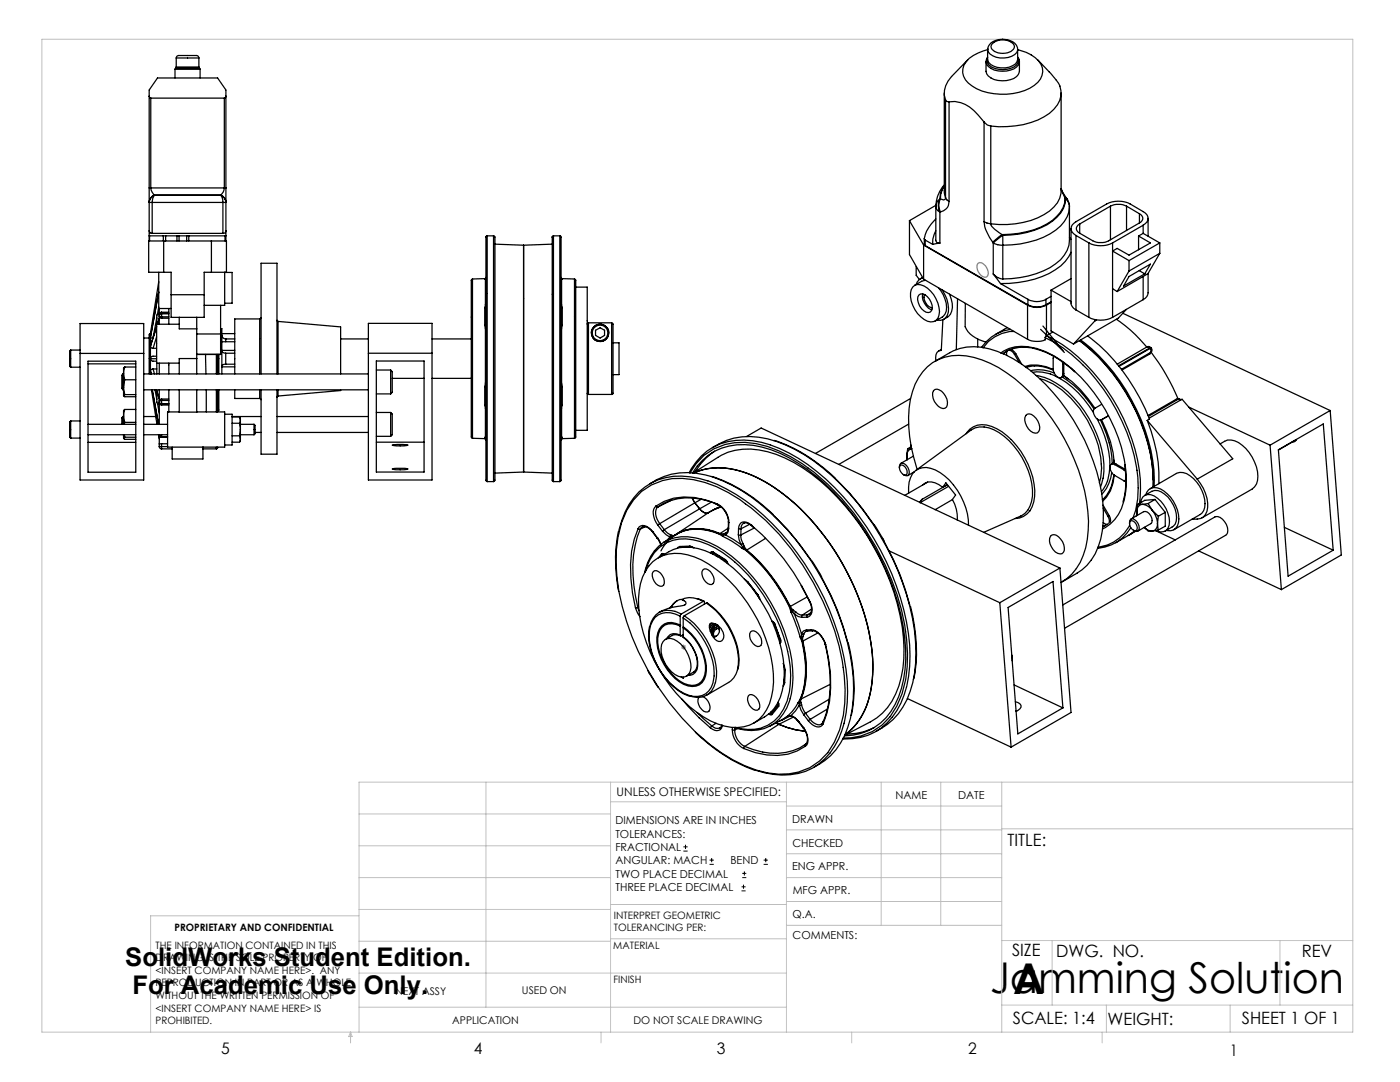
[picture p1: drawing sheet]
<svg xmlns="http://www.w3.org/2000/svg" width="279mm" height="216mm" viewBox="0 0 279 216" stroke-linecap="round" stroke-linejoin="round" font-family="sans-serif">
<g fill="none" stroke="#000" stroke-width=".2">
<path d="M136.4 169.8h.8M136.4 169h.8M136.8 168.6v.8M141.6 172.5h.9M141.6 171.6h.9M142 171.2v.8M148 177.8h.8M148 177h.8M148.1 175.1h.8M148.1 174.3h.8M148.4 176.5v.8M148.6 173.9v.8"/>
<path d="M152.4 172.5h.8M152.4 171.6h.8M152.8 171.2v.8"/>
</g>
<path d="M135.9 129.1h1M136.1 128.8l.7 .7M136.4 128.6v1M136.8 128.8l-.7 .7" fill="none" stroke="#808080" stroke-width=".2"/>
<path d="M195.1 52.6h.1a1.13 1.13 0 0 1 1.6 .6 1.38 1.38 0 0 1-.1 2.1 2.08 2.08 0 0 1-1.6-2.7z" fill="none" stroke="#808080" stroke-width=".25"/>
<g fill="none" stroke="#c0c0c0" stroke-width=".2">
<path d="M8.4 7.8h261.6v198.2h-261.6zM97 156.1v44.9M121.8 156.1v49.9M121.8 160h35.2M157 156.1v49.9M175.9 156.1v28.5M187.7 156.1v28.5M199.9 156.1v49.9M270 156.1h-198.4v49.9M71.6 175.1h50.2M71.6 168.8h50.2M71.6 162.4h50.2"/>
<path d="M157 170.4h42.9M157 165.6h42.9M157 160.8h42.9M157 175.1h42.9M157 179.9h42.9M199.9 165.4h70.1M71.6 194.2h85.4M71.6 187.8h50.2M71.6 181.5h50.2M71.6 182.7h-41.5v23.3M121.8 187.3h35.2M121.8 180.5h35.2"/>
<path d="M157 184.6h42.9M199.9 187.7h70.1M210 187.7v12.9M255.4 187.7v12.9M70 206v2.1M70 206l.3 .8h-.7zM71.6 201h85.4M119.9 206v2.1M170 206v2.1M199.9 200.6h70.1M220 206v2.1M220.8 200.6v5.4"/>
<path d="M245.5 200.6v5.4"/>
</g>
<g fill="none" stroke="#000" stroke-width=".25">
<path d="M29.8 18v1.2M29.8 19.2l.3 .4M29.8 18l1.6-2.4h12l1.7 2.4M29.8 19.2v18.3M30.1 19.6h14.7M30.1 19.6v17.9M34.9 13.8h5M34.9 13.8v1.8M35.1 13.6l-.2 .2M35.1 13.6h4.7M35.2 13.4l-.1 .2M35.2 11.6v-.1a.71 .71 0 0 1 1-.4h2.9a.5 .5 0 0 1 .6 .5"/>
<path d="M35.2 13.4h4.5M35.2 11.6h4.5M35.2 11.6v1.8M39.7 13.4l.1 .2M39.7 11.6v1.8M39.8 13.6l.1 .2M39.9 13.8v1.8M44.8 19.6v17.9M45.1 18v1.2M45.1 19.2l-.1 .3-.2 .1M45.1 19.2v18.3M188.5 18.6v19.9l.2 .9"/>
<path d="M188.7 19.9l.2 .3 .5 .1M188.7 19.9v19.5M193.1 12l-3.2 3.3a4.6 4.6 0 0 0-1.2 4.6M196.8 12.3v1.9a2.36 2.36 0 0 0 2.4 1.9 4.3 4.3 0 0 0 4-1.2l.2-.7v-1.9M197.1 11.4l-.1 .1a1.42 1.42 0 0 0 .8 2.2 5 5 0 0 0 5.1-.3l.5-1v-.4l-.3-.5a1.31 1.31 0 0 1-.7 1.9 4.7 4.7 0 0 1-5-.4 1.25 1.25 0 0 1-.3-1.5M197.1 9.9a7 7 0 0 0-4.7 3.1 3.3 3.3 0 0 0 1.6 4.2 12.1 12.1 0 0 0 12.4-.2 3.2 3.2 0 0 0 .2-5.5 8.5 8.5 0 0 0-3.5-1.6M197.1 9.8a1.47 1.47 0 0 0 1.1 1.3 4.3 4.3 0 0 0 4.7-.6l.2-.7M197.1 9.8v2a2.44 2.44 0 0 0 2.7 1.7 3.4 3.4 0 0 0 3.2-1.2l.1-.4v-2.1M197.1 9.8a2.27 2.27 0 0 1 2.2-1.9 3.3 3.3 0 0 1 3.8 1.6v.3M197.1 9.7v.1M198 8.8a3.1 3.1 0 0 1 4.4 .2l.1 .3a2.1 2.1 0 0 1-2.4 1.4 2.09 2.09 0 0 1-2.3-1.4zM203.1 11.4l.2 .4 .1 .6"/>
<path d="M207.1 12a26.2 26.2 0 0 1 4.4 5.1 4.3 4.3 0 0 1-1.2 4.7 13.4 13.4 0 0 1-9.3 3.5l-3.3-.1M211.8 18.6v19.5a5.6 5.6 0 0 1-3.4 4.7 17.3 17.3 0 0 1-10.7 1.9M29.8 37.5v2.7M29.8 37.5h.3M30.1 37.5l.2 .8 .5 .6M30.1 37.5h14.7M30.8 38.9h13.3M30.8 38.9a1.7 1.7 0 0 0-1 1.4v5.8M30.8 38.9v.1M30.8 39l-.3 .6-.1 .8M30.8 39h13.3M30.8 39a1.65 1.65 0 0 0-1 1.4h.6"/>
<path d="M44.1 39l.2 .4 .2 1M44.1 39a1.7 1.7 0 0 1 1 1.4h-.6M44.1 38.9a1.7 1.7 0 0 1 1 1.4M44.1 38.9v.1M44.8 37.5l-.2 .8-.5 .6M44.8 37.5h.3M45.1 37.5v2.8M187.6 39.7a2.91 2.91 0 0 0 0 2.6M187.6 39.7a1.97 1.97 0 0 0-.8 1.5M187.6 39.7h.1M187.7 39.7a2.84 2.84 0 0 0 0 2.6M188.5 36.9a6.2 6.2 0 0 0-1.7 4.4"/>
<path d="M188.5 37.1l-.8 1.6v1M188.5 37l-.8 1.7-.1 1M188.7 39.4l-.1 .4-.3 .1-.6-.2M188.7 39.4l.2 .5 .5 .3M189.4 20.3a6.3 6.3 0 0 1 5.8 2.6l1.2 1.4M189.4 20.3v19.9M196.4 24.3l.6 .6 .7 .3M196.4 24.3v19.9M197.7 25.2v19.5M211.8 37.6l1 1.9M211.8 37.7l.7 1.8M212.5 39.5a6.2 6.2 0 0 1-3.6 5.2 18.8 18.8 0 0 1-8.9 2.1"/>
<path d="M212.5 39.5h.3M212.5 39.5l.2 .2M212.7 39.7a6.3 6.3 0 0 1-3.7 5.1 18.5 18.5 0 0 1-8.9 2.2M212.7 39.7a1.81 1.81 0 0 1 .7 1.5M212.8 39.5l.1 .2M212.9 39.7l.4 .8 .1 .7M212.9 39.7h-.2M29.7 48.1h15.5v6.2h-4.5v9h-6.6v-9h-4.4zM29.8 47.1h.1M29.8 46.1v1M29.8 46.1l.1 .3M29.8 47.1v1"/>
<path d="M29.8 47.1h2.8M29.9 46.4l.1 .1M30 46.5l.4 .1M30.4 46.6h14.1M30.4 40.4h14.1M30.4 40.4v6.2M31.7 58.3l-1.6 8.9M31.7 54.3v7.3h2.4M31.7 58.2l-1.7 9M31.7 56.2l-1.7 10.4M32.6 47.1h.5M32.6 47.1v1"/>
<path d="M32.7 48.1v6.2M33.1 47.1h2.2M33.1 47.1v1M34.1 58.8h6.6M35.3 47.1h.4M35.3 47.1v1M35.7 47.1h1.6M35.7 47.1v1M37.3 47.1h.4M37.3 47.1v1M37.7 47.1h7.2M37.7 47.1v1"/>
<path d="M42.2 48.1v6.2M44.5 40.4v6.2M44.8 54.3v6.6h-4.1M44.8 54.4h1.5v6.1h-1.5M44.9 47.1h.2M44.9 47.1v1M45.1 46.1l-.2 .4-.4 .1M45.1 46.1v1M45.1 40.3v5.8M45.1 47.1v1M94.3 55.7l-.2 .2v31.3M94.3 55.7v31.8"/>
<path d="M96.7 55.7l.2 .1M96.7 55.6v.1M96.7 55.6l-2.4 .1M96.9 55.8v5M96.9 55.7v5.1M96.9 55.7v.1M96.9 55.6l-.2 .1M96.9 55.6v.1M97 47.3v48.6l.2 .2M97 55.4l-.3 .2M97 55.4l-.1 .2M97.2 47.1l-.2 .2"/>
<path d="M97.2 47.1v49M97.2 47.1h1.3M98.5 47.1l.3 .2v48.5l-.3 .3M98.5 47.1v49M98.8 48.7l5.7 .2M104.5 48.9v45.3zM110.2 47.3v48.6l.3 .2M110.2 48.7l-5.7 .2M110.5 47.1l-.3 .2M110.5 47.1v49M110.5 47.1h1.2M111.7 47.1l.3 .2v48.6l-.3 .2"/>
<path d="M111.7 47.1v49M112 55.4l.2 .2M112 55.4v.2M112 55.6l.1 .2M112 55.6l.2 .1M112.1 55.8v5M112.2 55.7l-.1 .1M112.2 55.6v.1M112.2 55.6l2.5 .1M114.7 55.7l.2 .2v31.3M114.7 55.7v31.8M114.9 57.3h2.3v28.6h-2.3"/>
<path d="M181.5 44l2.8 4.9M181.5 44v6.8l2.8 4.9M182.2 57.3a1.72 1.72 0 0 1 2.2-.2 6.1 6.1 0 0 1 3 5.8 1.73 1.73 0 0 1-3 .8 5.9 5.9 0 0 1-2.5-5.9zM182.8 53.2v1.7l.7 .9M183.4 58.9a1.14 1.14 0 0 1 1.7 .3 2.26 2.26 0 0 1 .6 3.1 2.14 2.14 0 0 1-2.4-1.9l-.1-1.1zM184.1 55.4l-.4 .2M184.1 58.6a2.93 2.93 0 0 0 1.9 3.2M184.2 55.5a1.77 1.77 0 0 0-1.4 1.3M184.3 48.9l20.8 12M184.3 55.7l20.8 12M184.3 48.9v6.8M184.5 47.6v1.2l.1 .2"/>
<path d="M184.5 58.8a2.14 2.14 0 0 0 1.6 2.6M184.6 49l20.5 11.8M184.6 47.9v1.1M184.6 47.9l1.5 .9M184.7 56l-.7 .1-1.5 .8M186.8 41.2a1.45 1.45 0 0 0 .8 1.1M186.8 41.2v6.7l.2 .5 .6 .1M186.8 46l-.6 1.7-.1 1.1M186.8 43.7a6.4 6.4 0 0 0-2.3 4l.1 .2M186.8 41l-5.3 3M187.3 57.4a6 6 0 0 1 1.5 4.7 3.1 3.1 0 0 1-2.1 2M187.6 48.5l-1.5 .3"/>
<path d="M187.6 42.3v6.2M187.7 42.3h-.1M188 57.9l.1 .1a5.8 5.8 0 0 1 1 4.9 1.75 1.75 0 0 1-2.2 1M189.4 40.2a2.03 2.03 0 0 1-1.7 2.1M189.5 58.7a4.6 4.6 0 0 1 .2 4l-.4 .4-1 .6M191.1 59.6l-.2 10.1M196.4 44.2a7.4 7.4 0 0 0 1.7 4.1M196.4 44.2l1.3 .5M197.7 44.7v.1a5.4 5.4 0 0 0 2.3 2M198.1 48.3l.1 .2M198.2 54.7l1.5 1.9M198.2 48.5l1 .4h.9"/>
<path d="M198.2 54.7a2.72 2.72 0 0 0 1.9 1M198.2 48.5v6.2M199.7 56.6l5.4 3.1M200 46.8l-1.9 1.5M200 46.8l.1 .2M200.1 47v1.9M200.1 47l-1.9 1.5M200.1 48.9v6.8M205.1 59.7a3.8 3.8 0 0 0 3.6 0M205.1 59.7v1.1M208.7 59.7v1.1M209.8 57.9v8.1l4.4 2.7"/>
<path d="M209.8 57.9l3.9 2.3M209.8 59.1l-1.1 .6M213.4 41.2a6.7 6.7 0 0 1-3.9 5.5 19.8 19.8 0 0 1-9.4 2.2M213.4 41.2v6.8a6.8 6.8 0 0 1-3.9 5.4 19.8 19.8 0 0 1-9.4 2.3M213.4 47.4l.3 .4M213.7 45.6v15l.4 .7 .6 .5M213.7 50.3a9.5 9.5 0 0 1-5.7 4.9 22.4 22.4 0 0 1-8.3 1.4M213.7 55.6l-3.9 2.3M214.7 47l2.6 1.5M214.7 47v14.8M215.5 44.7a.96 .96 0 0 0-.7 .9 .96 .96 0 0 0 .7 .9M215.5 44.7v1.8"/>
<path d="M217.3 48.5a5.2 5.2 0 0 0 4.7 0M217.3 48.5v14.8M221.6 41.1a3.8 3.8 0 0 1 3.2 0M221.6 41.1l-6.1 3.6M221.6 41.1v6.7M222 48.5v14.8M222 57.6l1 .6M224.8 41.1l2.6 1.6M224.8 41.1v4.9M225.3 52v2.1M225.3 54.1l-2.3 4.1M225.3 55.2l4.3-2.5-1.1 1.9-4.3 2.5z"/>
<path d="M227.2 47.1l2.4 1.4-4.3 2.4-2.3-1.3-1 .5 3.3 1.9M227.2 47.1v2.7M227.4 54l1.1 .6M227.4 44.5l-6.1 3.5a3.7 3.7 0 0 1-3.2 0l-2.6-1.5M227.4 42.7a.96 .96 0 0 1 .7 .9 .96 .96 0 0 1-.7 .9M227.4 42.7v1.8M228.1 44.9a1.43 1.43 0 0 0 1-1.3 1.43 1.43 0 0 0-1-1.4l-2.5-1.5a5.2 5.2 0 0 0-4.8 0l-6.1 3.5a1.45 1.45 0 0 0-1 1.4 1.45 1.45 0 0 0 1 1.4M228.1 44.9l-6.1 3.6M228.1 46.6l-.9 .5M228.1 46.6l3.4 1.9M228.1 44.9v1.7M228.1 55.2v4.6"/>
<path d="M228.1 59.8l-6.1 3.5M229.1 54.6v3.8a1.65 1.65 0 0 1-1 1.4M229.1 43.6v3.5M231.5 48.5l-6.2 3.5M231.5 48.5v2.1M231.5 50.6l-6.2 3.5M231.5 50.6l-2.4 4-6.1 3.6M14.1 69.8v3.5M14.1 69.8l-.2 .3v3l.2 .2M14.1 73.3h1.9M14.1 69.8h1.9M16 70.5h12.7"/>
<path d="M16 64.6h12.7v31.2h-12.7zM17.6 72.6h9.5M17.6 72.1h9.5v22.1h-9.5zM24.6 74.6v3.2M24.6 74.6l-.3 .3v2.6l.3 .3M24.6 74.6h.1M24.6 77.8h.1M24.7 74.5l.2 1.3M24.7 74.5v2.8M24.7 77.3l.2 1.4M24.7 77.3v1.7M24.7 79l.2 .2h2.2"/>
<path d="M24.9 73.2l-.2 1.3M24.9 75.8l-.2 1.5M24.9 78.7l-.2 .3M24.9 73.2l-.2 .2v1.1M24.9 75.8h2.2M24.9 73.2h2.2M24.9 78.7h2.2M28.7 74.6h44.8M28.7 77.8h44.8M28.7 67.5h1.1M30 66.6l-.2 .2v7.8M30 71.6l.4 .4 .9 .1"/>
<path d="M30 69.1l.2 .3 .4 .1M30 74.1l.1 .1M30 67.2l.6 .3M30 66.6v.6M30 67.2v1.9M30 69.1v2.5M30 71.6v2.5M30 66.6h.2M30 74.1v.5M30 74.1l.2 .5M30 71.6h1.3M30.2 77.8l1.1 6.9"/>
<path d="M30.4 77.8l1.2 6.9zM30.6 73.6l-.5 .2-.1 .3M30.6 69.5h.7M30.6 73.6h.7M30.6 73.6l.2 1M30.9 77.8l.4 1.9M31.2 77.8l.6 1.8M31.3 65.1l-1.3 4M31.3 71.1h-.9l-.3 .2-.1 .3M31.3 67.2l-.7 2.3M31.3 65.2l-1.3 3.9M31.3 72.5v2.1"/>
<path d="M31.3 62.9v1.8M31.3 78.1v2.2l.1 .2M31.3 63.4l-.7 3.9M31.4 62.7l-.1 .3M31.7 61.3l-.3 1.4M31.8 61.6v1.2M31.8 63.1v1.6M31.8 72.5v2.1M31.8 77.8v2.2M31.8 63.1l.2 .3 .2 .1M31.8 62.5l-.4 .2M31.8 63.5l-.4 1.2"/>
<path d="M31.8 62.8v.3M31.8 63.6l-.4 1.1M32.2 62.3l-.3 .1-.1 .4M32.2 79.6l-.2 .1-.2 .3M32.2 62.6v.6M32.2 79.9v.6M32.2 62.6a.33 .33 0 0 0-.4 .3 .33 .33 0 0 0 .4 .3M32.2 79.9a.34 .34 0 0 0-.4 .3 .34 .34 0 0 0 .4 .3M32.2 62.5l-.4 .3M32.2 62.3v.2M32.2 62.3h1.5M32.2 63.5h1.5"/>
<path d="M32.2 79.6h1.5M32.2 62.5v.1M32.2 63.2v.3M32.2 79.6v.3M32.2 62.6h1.5M32.2 63.2h1.5M32.2 79.9h1.5M32.2 62.5h1.5M33.7 61.6v3.1M33.7 72.5v2.1M33.7 77.8v4.4M35.8 64.7h-4.5v7.8h4.5"/>
<path d="M35.8 77.8v4.4h3.5v-4.4M35.8 63.3v2.3h3.5M39.3 65.6v5.9M39.3 70.7h4.7M39.3 71.5h-3.5v3.1M39.3 63.3v2.3M39.3 71.5v3.1M39.3 66.6h4.7M41 70.7l.1 3.9M41.2 77.8v4.4M43.2 77.8v4.4M43.2 70.7v3.9"/>
<path d="M43.4 77.8v4.4M43.4 70.7v3.9M43.7 77.8v4.1l-.3 .2M43.7 70.7v3.9M44 66.6v4.1M44 65.6h.3v9M44 60.9v5.7M44 70.7h-4.7M44.3 70.1l.1 .2 .6 .2M44.3 66.9v.2a.74 .74 0 0 0 .7 .5M44.3 73.2h2.5M44.3 68.2h2.5"/>
<path d="M44.3 69.9h2.5M44.3 66.6h2.5M45 72.7l-.6 .1-.1 .3M45 70.5v2.2M45 67.6v.6M45 67.6h1.8M45 70.5h1.8M45 72.7h1.8M46.8 77.8v1.7h5M51.8 79.5l.3 .3M51.8 63.6h-5v11M51.8 63.6v11"/>
<path d="M51.8 77.8v1.7M52.1 63.4l-.3 .2M52.1 74.6v-22.1h3.2v22.1M52.1 77.8v12.8h3.2v-12.8M55.3 63.9l.2 .2M55.5 79l-.2 .3M55.5 64.1l12.5 1.1v9.4M55.5 77.8v1.2M55.5 64.1v10.5M68 77.8v.1l-12.5 1.1M68 67.6h5.5M73.5 64.5h12.7v31.3h-12.7z"/>
<path d="M73.5 70.5h12.7M75.1 73.8h2.9M75.1 78.6h2.9M75.1 72h9.5v22.2h-9.5zM78 73.8l.3 .4v4.1l-.3 .3M78 73.8v4.8M78.3 75.5h6.3M86.2 75.5h7.9M86.2 67.6h7.9M96.7 61.5v3.4M96.7 64.9l.2 .7M96.7 77.2v3.6"/>
<path d="M96.7 77.2l.2 .1M96.7 64.9l.2-.1v.8M96.9 60.8l-.2 .7M96.9 65.6v10.8M96.9 76.4l-.2 .8M96.9 76.4h.1M96.9 65.6h.1M96.9 60.8h.1M96.9 61.4l-.2 .1M96.9 60.8v.6M96.9 76.4v.9M96.9 77.3l.1 .3"/>
<path d="M96.9 61.4l.1 .2M97 61.3l-.1 .1M112 61.3v.1M112 61.4l.2 .1M112 77.3v.3M112.1 76.4l.1 .8M112.1 65.6v10.8M112.1 60.8l.1 .7M112.1 76.4l-.1 .9M112.1 60.8l-.1 .6M112.2 77.2v3.6M112.2 64.9l-.1 .7"/>
<path d="M112.2 61.5v3.4M112.2 64.9l-.2-.1 .1 .8M112.2 77.2l-.2 .1M117.2 78.5l.2 .2M117.4 64.4l-.2 .3M117.4 64.4v14.3M117.4 78.7h4.7M117.4 64.4h4.7M118.9 65.9l.9-.5 .8 .5v1l-.8 .6-.9-.6zM122.1 64.4a.56 .56 0 0 1 .2 .9v13.2l-.2 .2M122.1 64.4v14.3M122.3 68.4h1.2v6.4h-1.2"/>
<path d="M181.7 79.5l-19 11M186.3 78a1.08 1.08 0 0 1 1.6 .1 2.78 2.78 0 0 1 1 3.1 1.08 1.08 0 0 1-1.6-.1 2.78 2.78 0 0 1-1-3.1zM186.6 72.1a13.1 13.1 0 0 1 7.8-2.9 20.5 20.5 0 0 1 12.7 6 41.5 41.5 0 0 1 13 25.1 17.4 17.4 0 0 1-2.3 11.4 13.8 13.8 0 0 1-5.8 4.4M187.9 69.7l-.6 .4M188.2 63.8l-.3 6.1a1.2 1.2 0 0 0-1.2 1.5l.1 .6M192.7 60.5l-.1 4.7a5.9 5.9 0 0 0 4.1 3.1M195.1 67.6v1.6M199.7 70.4a7.8 7.8 0 0 1 7.2-.9 23.9 23.9 0 0 1 11.4 8.8 30.6 30.6 0 0 1 6.5 17.7 12 12 0 0 1-2.3 7.7l-.9 .9-1.6 1M201 70l-.8 .6M201 65.4l-2.4 1.3M201 70l-.1 .9M201.3 69.9a1.26 1.26 0 0 1 1.2 .8"/>
<path d="M201.6 65.7a8.1 8.1 0 0 0-5.7 3.6M201.6 69.7l.4 .1 .7 .8M202.4 66.1a7.4 7.4 0 0 0-6.2 3.3M202.5 70.7l.9 1.6M202.7 70.6l1.2 2.1M202.7 70.6l-.2 .1M204.5 73.1a7.6 7.6 0 0 1 5.7 .6M204.8 73.3a7.1 7.1 0 0 1 5.4 .6M205.1 60.9a4.1 4.1 0 0 0 3.7 0M205.1 60.9v6.8M205.1 60.8a4 4 0 0 0 3.6 0M205.7 74a6.9 6.9 0 0 1 4.7 .4"/>
<path d="M206.1 74.3a9.1 9.1 0 0 1 6.7 2 20.2 20.2 0 0 1 5.4 6M206.2 69.5a17.4 17.4 0 0 1 8.3 4.7M206.3 69.5a7.8 7.8 0 0 0-6.2 1.1M206.8 74.9a12.3 12.3 0 0 1 7.5 4.5 21.7 21.7 0 0 1 6 14.7l-.1 1.3-.6 1.8M207.5 75.6a12.5 12.5 0 0 1 6.2 3.9 21.4 21.4 0 0 1 6.2 13.9l-.2 1.9-.3 1M207.7 65.7l4.4 4.3M208.1 65.1l4.3 5.2M208.6 67.4a32.5 32.5 0 0 1 13 12.3 34.6 34.6 0 0 1 5.6 17.6l-.2 2.3-.3 2.2-.6 1.5M208.6 67.4v.4a4.4 4.4 0 0 1-3.5-.1M208.8 67l-.2 .4M208.8 67a32 32 0 0 1 13.3 12.6 33.6 33.6 0 0 1 5.4 19.7l-.1 1.2M208.8 60.9v6.1"/>
<path d="M209.8 60.3l-1 .6M209.8 60.2l-1.1 .6M210.1 66.3l-1.3 .7M210.3 71.1a5.6 5.6 0 0 0 .2 3.5 1.19 1.19 0 0 0 1.3 .8l.3-.7M212 75.2a20.1 20.1 0 0 1 6.3 6.4M212 72.2l.1 .4M212.1 72.6l.2-.2v2.2M212.1 72.6v2.1M212.3 74.9l.8 .7M212.3 74.9a21.2 21.2 0 0 1 6.2 6.6M212.3 74.6v.3M212.3 74.6l-.2 .1"/>
<path d="M212.3 75l-.5 .4M214.7 61.8l2.6 1.5M215.4 68a38.6 38.6 0 0 1 14.7 26.2v3M215.4 67.9a37.8 37.8 0 0 1 14.7 26.6v1.2M215.7 67.8a38.3 38.3 0 0 1 14.6 26v3.2M217.1 67a37.8 37.8 0 0 1 12.3 16.6l-.4 .3M217.3 63.3a5.2 5.2 0 0 0 4.7 0M218.5 63.8v.2M218.5 64l-4.3 4.7M218.8 63.8l-.3 .2M222.8 63.7l2.8 2.1 3.3 3.5M224.1 62.5l41.4 19.4"/>
<path d="M224.8 61.7l-1.6 1.8-9 5.2M228.9 69.2l.4-.1 .4 .3M228.9 69.2l.5 .3M228.9 69.2l-5.9 3.5M229.4 70.7l-5.5 3.1M229.4 69.5h.1M229.4 69.5l-6.2 3.5M229.5 69.5l.2 .5v.3M229.5 69.5l-6.2 3.6M229.7 70.3l-.3 .4M229.7 70.3l-5.9 3.4M229.7 69.4l-.3 .1"/>
<path d="M229.7 69.4l.1 .1M229.7 70.3a43.1 43.1 0 0 1 5.4 9.3M229.8 69.5l.1 .3-.1 .3M229.8 69.5h-.3M229.8 70.2l-.4 .5M229.8 70.2l-.1 .1M229.8 70.1v.1M234.6 79.7l-5.5 3.2M235.1 79.7l.4 .2M235.1 79.7h-.5M235.1 79.7l-5.9 3.4M235.2 79.6l.5 .2"/>
<path d="M235.2 79.6h.1M235.2 79.6l-.1 .1M235.2 79.6l-.6 .1M235.5 79.9l.4-.2 10.1 11.8-7.1 4.1M235.5 79.9l-6.2 3.5M14.1 84v3.4M14.1 84l-.2 .2v3l.2 .2M14.1 87.4h1.9M14.1 84h1.9M17.6 86.7h9.5M17.6 84.7h9.5M17.6 88.3h9.5"/>
<path d="M24.6 83.1v1.6M24.6 83.1l-.3 .3v1.3M24.6 83.1h.1M24.7 83l.2 1.3M24.7 83v1.7M24.7 86.7v.8M24.7 87.5l.2 .2h2.2M24.8 86.7l.1 .5M24.9 81.7l-.2 1.3M24.9 84.3l-.1 .4M24.9 87.2l-.2 .3M24.9 81.7a1.32 1.32 0 0 0-.2 1.3"/>
<path d="M24.9 87.2h2.2M24.9 84.3h2.2M24.9 81.7h2.2M28.7 86.7h4.7M28.7 84.7h4.7M28.7 83.1h2.4M31.4 80.5l.4 .1M31.4 80.5l.4 1.9M31.6 86.7l.2 .9M31.8 80.4l.1 .3 .3 .1M31.8 86.8l.1 .2 .3 .2M31.8 80.4v4.3"/>
<path d="M31.8 86.8v1.8M31.8 80.4l.4 .2M31.8 86.8l.1 .3 .3 .1M31.8 89.1h.4M31.8 89.1l.1 .3 .3 .2M31.8 86.7l.1 .3 .3 .1M31.8 80v.4M31.8 86.7v.1M31.8 88.6v.5M32.2 88.5l-.4 .1M32.2 89.1v.5M32.2 80.6v.2"/>
<path d="M32.2 86.7v.4M32.2 87.2h.1M32.2 89.6h2.2M32.2 80.8h1.5M32.2 87.2h1.2M32.2 80.5v.1M32.2 87.1v.1M32.2 88.5v.6M32.2 88.5h1.2M32.2 80.5h1.5M32.2 80.6h1.5M32.2 87.1h1.2"/>
<path d="M32.2 89.1h1.2M34.4 89.2v2.4h6.1v-2.4v.4h2.7M35.8 82.2h-2.4v7h11.4v-7h-5.5M40.5 89.3h.1M43.2 89.2v.4M43.4 89.2v.2l-.2 .2M44.8 82.7h1.5v6.1h-1.5M46.3 83.1h5.8M46.3 88.2h1.5M46.3 87h1.5M46.3 84.5h1.5M46.3 83.2h1.5"/>
<path d="M47.8 87l.2 .6M47.8 84.5l.2 1.2M47.8 83.2l.2 .6M48 87.6l-.2 .6M48 85.7l-.2 1.3M48 85.7v1.9M48 83.8l-.2 .7M48 83.8v1.9M48 86.7h2.7M48 84.7h2.7M50.7 84.7v2M50.7 84.7l.2 .2v1.6l-.2 .2"/>
<path d="M50.9 86.3h1.2M55.3 83.1h18.2M55.3 86.3h18.2M75.1 82.3h2.9M75.1 87.1h2.9M75.1 88.2h9.5M78 82.3v4.8M78 82.3l.3 .3v4.1l-.3 .4M78.3 88.8l2.1-.1 1 .1-2.3 .2zM78.3 93.6l2.5-.1 .6 .1-2.3 .1zM94.1 87.2l.2 .3M94.3 87.5h2.4"/>
<path d="M96.7 87.5l.3 .3M96.7 80.8l.2 .7M96.7 80.8h.2M96.7 87.3v.2M96.9 87.2l-.2 .1M96.9 81.5v5.7M96.9 81.5h.1M96.9 87.2h.1M96.9 87.2v.3l-.2-.2M96.9 80.8l.1 .1M96.9 80.8v.7M97.2 96.1h1.3"/>
<path d="M98.8 94.4l5.7-.2 5.7 .2M110.5 96.1h1.2M112 80.8l.1 .7M112 80.8v.1M112.1 87.2l.1 .1M112.1 81.5v5.7M112.1 87.2l-.1 .3 .2-.2M112.2 87.5l-.2 .3M112.2 80.8l-.1 .7M112.2 80.8h-.2M112.2 87.3v.2M114.7 87.5h-2.5"/>
<path d="M114.9 87.2l-.2 .3M128 98.1a13 13 0 0 1 12.7-1.8 34.1 34.1 0 0 1 14.8 10.3 52 52 0 0 1 13 28.2 21.5 21.5 0 0 1-3.3 15.4 12 12 0 0 1-12 4 29.9 29.9 0 0 1-14.4-8.2 52.8 52.8 0 0 1-15.7-30.9 24.5 24.5 0 0 1 2-13.3l1.3-2zM129.7 96.5a13.9 13.9 0 0 1 12.8-1.2 35.5 35.5 0 0 1 14.6 10.3 52.8 52.8 0 0 1 13.2 29.5 22.7 22.7 0 0 1-2.6 13.2 12.5 12.5 0 0 1-5.3 4.8M134.1 99.8l-2.8 1.4M137.5 94.3a11.7 11.7 0 0 1 12.7-6.4 26.2 26.2 0 0 1 12.8 6.2 52.7 52.7 0 0 1 18.5 34.6 24.1 24.1 0 0 1-1.7 11.6 11.6 11.6 0 0 1-11.6 7.2M137.7 94.4a11.6 11.6 0 0 1 13.1-5.9 29.9 29.9 0 0 1 14.5 8.2 52.7 52.7 0 0 1 15.4 29.3 25.1 25.1 0 0 1-1.7 14.9 11.3 11.3 0 0 1-10.7 6.4M138.2 99.4l.5 .9M138.2 94.4a11.3 11.3 0 0 1 12.2-5.5 28.4 28.4 0 0 1 14.4 7.8 51.6 51.6 0 0 1 15.8 30.5 22 22 0 0 1-2.8 14.8 11 11 0 0 1-9.3 4.8M138.4 94.4l4.9-3.1a12.9 12.9 0 0 1 11.6-.6 34.5 34.5 0 0 1 13.8 10.3 48.8 48.8 0 0 1 11.6 26.3 19.9 19.9 0 0 1-3.2 13.9 10.6 10.6 0 0 1-3.4 2.8l-5.1 2.7M138.5 94.4a13.3 13.3 0 0 1 10.7 .1 36.1 36.1 0 0 1 15.4 12.5 45.7 45.7 0 0 1 9.6 26.6 17.5 17.5 0 0 1-3.7 11.4l-1.9 1.6a13.8 13.8 0 0 0 5.4-10.1 37 37 0 0 0-3.7-19.7 44.8 44.8 0 0 0-18.5-21.1 15.1 15.1 0 0 0-13.3-1.3zM139.9 99.6l-1.2 .7M142.1 95.1a31.2 31.2 0 0 1 12.2 7.6"/>
<path d="M142.2 89.3a13.9 13.9 0 0 1 12.8-1.2 35.2 35.2 0 0 1 14.5 10.4 52.2 52.2 0 0 1 13.2 29.5 22.2 22.2 0 0 1-2.5 13.1 12.5 12.5 0 0 1-5.4 4.8M142.6 90a12 12 0 0 0-3.8 4.1M149 87.1l2.9-1.7 59.6 27.9M154.5 87.9a31.2 31.2 0 0 1 12.3 7.6M166.9 95.7a54.1 54.1 0 0 1 7.5 9M179.5 93.3l.1-.6 .2-.2a1.62 1.62 0 0 1 1.4 2.4h-.3l-.6-.2M179.7 92.8a1.31 1.31 0 0 1 1.1 2 1.29 1.29 0 0 1-1.1-2zM181 91v.7M181 91v.8M181.2 89.5l-.2 1.5M181.2 89.5h.8M181.3 84.6l-13.9 8.1"/>
<path d="M181.4 98.4a5.1 5.1 0 0 1 1.2-4.4 4 4 0 0 1 5 .3 13.3 13.3 0 0 1 5.7 10.5M181.8 88.8l-.1 .4M181.9 89.1l-.7 .4M181.9 89.6a1.29 1.29 0 0 0-.9 1.4M182.3 91l-2.5 1.5M182.5 94.1l-1.3 .8M182.8 93.8l11-8a4.4 4.4 0 0 1 4.6 0 15.2 15.2 0 0 1 7.7 13.2 4.4 4.4 0 0 1-2.4 4l-7.4 3.2M183.1 93.7a28.6 28.6 0 0 1-1.4-14 10.8 10.8 0 0 1 5.6-8 11.3 11.3 0 0 1 8.7 .1 29.4 29.4 0 0 1 12.6 10 40.6 40.6 0 0 1 8.5 20.3 17.4 17.4 0 0 1-2.3 11.4 9.6 9.6 0 0 1-3.1 2.7M184 99.6l-.3 .4-.1 .3M184 99.6l-.4 .7M184.2 96.7a2.34 2.34 0 0 1 3.2 0l.7 .5M185.1 96.2l-4.5 2.6"/>
<path d="M188.1 97.2l.7-.9 1.9 2.5-.6 .9a7.1 7.1 0 0 1 .9 4.1M189.1 96.7l-1 .5M189.1 96.7l-5.1 2.9M189.3 97l-5.6 3.3M190.1 99.7l-3.5 2M192.8 86.5a3.9 3.9 0 0 1 5.1-1.4 14.8 14.8 0 0 1 8.2 10 8.9 8.9 0 0 1-.5 6.8 3.7 3.7 0 0 1-3 1.6M204.7 82.9a1.04 1.04 0 0 1 1.6 .1 2.75 2.75 0 0 1 1 3.1 1.06 1.06 0 0 1-1.6-.1 2.82 2.82 0 0 1-1-3.1zM219 83.6a18.4 18.4 0 0 1 2.4 10.8 6.8 6.8 0 0 1-1.6 3.7M219.6 83.9l1.2 2.7 .5 1.6a15.3 15.3 0 0 1 .7 4.3M219.8 80.7l-1.3 .8a1.58 1.58 0 0 0 1 2.4l.3-.1M219.9 83.9a21.7 21.7 0 0 1 2.5 8.6M221.1 83l-1.3 .8"/>
<path d="M221.2 83l-1.4 .8M221.9 94.3a7.4 7.4 0 0 1-2 4.3M222.2 91.8l.2 .7M222.3 94.7a7.3 7.3 0 0 1-2.3 5M222.3 92.3l-.5 .3M222.4 94.8a7.2 7.2 0 0 1-2.4 5.2M222.4 92.5l.3 .1M222.5 92.7l-.7-.1a1.55 1.55 0 0 0 .7 2.3l1.8 1.1M222.5 92.7l1.8 1.1M222.7 92.6l1.9 1.1-.3 .1M222.7 92.6l-.2 .1M224.3 93.8l.3 .2"/>
<path d="M224.3 96l.4 .1M224.5 92.7l.1 1a16 16 0 0 1-.5 6.5M224.6 95.8l-.3 .2M228.5 98.8a2.98 2.98 0 0 1 3.2-.7 6.1 6.1 0 0 1 3 5.9 3.1 3.1 0 0 1-2.1 2M228.7 98.7a1.92 1.92 0 0 1 2.9-1.2 7 7 0 0 1 3.6 6.8 1.8 1.8 0 0 1-2.4 1.5M229 83.9a30 30 0 0 1 2.3 12.6M229 83.9l9.9 11.7M229.6 97.5l5.2-3a2.39 2.39 0 0 1 2.7 .4 7.1 7.1 0 0 1 2.9 6.4l-.2 .6-.7 .8-5.2 3M230.5 99.7l2.1 2.5M230.5 99.7l-1.4 .8M230.5 99.7l-2 .1-1.4 .8M237.2 81.2l16.3 7.6"/>
<path d="M238.9 95.6a7.9 7.9 0 0 1 2 6.4 1.95 1.95 0 0 1-2 1.6h-1M243.5 88.6a3.2 3.2 0 0 1 4.4 .2 8.4 8.4 0 0 1 3.1 7.1l-.2 .7-.9 1-10 5.7M253.5 88.8l2.2 28.9M255.1 89.7l9-5.1 2 25.2-9 5.2zM258.7 87.7l-3.6 2.1M258.7 87.7a.7 .7 0 0 1-.8 .5M265.5 81.9l-12 6.9M265.5 81.9l2.2 28.8-12 7M123.4 106.1a29.8 29.8 0 0 0 0 11.7M123.5 105.9a13.4 13.4 0 0 1 7.8-10.2 16.5 16.5 0 0 1 11.9 1 42.9 42.9 0 0 1 17.4 15.8 51.4 51.4 0 0 1 8.5 23.4 21.6 21.6 0 0 1-2.6 13 11.5 11.5 0 0 1-12.2 5.6l-3.3-.8M127.4 105.5a1.27 1.27 0 0 1 2.1-.2l.8 .8M127.4 105.5a24.9 24.9 0 0 0-.6 15.8"/>
<path d="M127.4 105.5l.4 .1M127.8 105.6a1.06 1.06 0 0 1 1.8-.1l.6 .7M127.8 105.6a22.4 22.4 0 0 0-1 13.4l.5 2.2M128.7 114.2a8.4 8.4 0 0 1 6-6.9 12 12 0 0 1 8.4 1.7 33.1 33.1 0 0 1 15.1 24.5 13 13 0 0 1-2.6 9.9 8.3 8.3 0 0 1-9.1 1.8M128.8 114.2a7.8 7.8 0 0 1 9.5-6.5 21.1 21.1 0 0 1 11 7 32.7 32.7 0 0 1 8.5 20 13.3 13.3 0 0 1-2.3 8.1 7.8 7.8 0 0 1-8.8 2.3M128.8 105.1l-1 .5M130.2 106.2h.1M130.2 106.2l1 1.2M130.3 112.1a7.8 7.8 0 0 1 8.3-1 23.6 23.6 0 0 1 10.6 9.2 28.9 28.9 0 0 1 5.2 15.8 9.6 9.6 0 0 1-3.8 8.1 8.4 8.4 0 0 1-7.4 .3 24.3 24.3 0 0 1-11.6-10.9 26.1 26.1 0 0 1-4-15.7 9.4 9.4 0 0 1 2.7-5.8zM130.3 106.1l-.1 .1M130.3 106.1l.9 1.2M130.4 114.1a1 1 0 0 1 1.4 .3 2.25 2.25 0 0 1 .6 2.4 1.04 1.04 0 0 1-1.5-.3 2.34 2.34 0 0 1-.5-2.4z"/>
<path d="M130.9 101a2.27 2.27 0 0 0-.2 2.7l.6 1.1M130.9 101l.4 .2M131.2 107.4l.7 1.3M131.2 107.4h.1M131.2 107.3l.7 1.4M131.2 107.3v.1M131.3 101.2a2.61 2.61 0 0 0 .4 3.3M131.3 104.8l.9 1.2M131.4 111.3a9.3 9.3 0 0 1 6.6-2.1 15.8 15.8 0 0 1 8.3 4.1 30.1 30.1 0 0 1 10.2 21.6 9.7 9.7 0 0 1-3.7 8l-2.4 1.4M131.7 104.5l-.4 .3M131.7 104.5l.9 1.2M132 110.6l.4 .1"/>
<path d="M132 110.6l-.6 .7M132.2 106l1.5 1.2M132.4 110.7h.1M132.4 110.5l-.4 .1M132.4 110.5l.1 .2M132.4 110.5l.2 .1M132.6 105.7l.6 .7 .7 .4M132.6 105.7l-.4 .3M133.7 107.2l-.6 .6M133.9 106.8l-.2 .4M133.9 106.8l.3 .1M133.9 107.4l-.8 .8-1.2 1.7"/>
<path d="M134 107.1v.1M134 107.1l-.3 .1M134.2 106.9l-.2 .2M134.6 106.8v.1M134.6 106.8l-.6 .3M134.7 106.8h.1M134.7 106.8h-.1M134.7 106.8l-.5 .1M135.2 119.8l-.9 .7-.5 .7M135.7 109l-.4 .2-.1 .2M135.7 109l.2 .3M136 109.2h.1"/>
<path d="M136 119.6a4.9 4.9 0 0 1 4.4 .4M136.3 119.7l.5 .4 .1 .3-.3 .4a14.1 14.1 0 0 0-5.1 1.4M136.5 119.8a1.02 1.02 0 0 0-1.3 0l-1 .9-.3 .5M137.7 109l.5 .3M137.7 109l.8 .3M137.7 109h-2M137.8 109.1l-1.8 .1M138.7 100.3l-7 4.2M138.7 100.3l.9 1.2M139.3 119.5l1.2 .5M139.6 101.5a1.53 1.53 0 0 0 1.8 .8M139.6 101.5l-7 4.2"/>
<path d="M140.3 113.7a1 1 0 0 1 1.4 .3 2.25 2.25 0 0 1 .6 2.4 1.02 1.02 0 0 1-1.5-.3 2.25 2.25 0 0 1-.5-2.4zM140.4 120l.2 .1v.4M140.4 120l-4.4 2.5M141.9 110.2h.4M141.9 110.2l.2 .1h.2M141.9 110.2l-.1 .1M142 100.2l-2.4 1.3M142.3 110.3h.1M142.3 110.2l.1 .1M142.3 110.2l2.4 1.5M142.3 110.3l-.1 .2M142.4 110.3l2.4 1.5"/>
<path d="M142.7 100.5l.6 .3M143 100.5a12 12 0 0 0-11.7 .7M143.2 100.6a13.6 13.6 0 0 0-10.7-.6l-1.6 1M143.2 100.6a4.3 4.3 0 0 1 2.3 3.7M143.2 100.6l.1 .2M143.2 110.8l-.3 .1M143.3 100.8a4 4 0 0 1 2 3.3M143.4 110.9l-.2 .2M143.5 106.6a9.9 9.9 0 0 0-8-.2l-3.1 1.8M143.5 106.6l.7 .4M143.7 106.5l-.2 .1M143.7 106.5a9.3 9.3 0 0 0-9.1 .3"/>
<path d="M143.7 106.5l.7 .3M143.7 106.5h.8M143.7 106.5h.1M143.7 106.5a9.4 9.4 0 0 0-9 .3M143.8 101l-1.5 .7M143.8 111.2l.2 .3M144 101.1l-2.5 1.1-6.7 4.5M144.2 107l1.9 1 1.9 1.3M144.4 106.8l-.2 .2M144.4 106.8h.4M144.5 106.5l-.1 .3M144.5 111.6l.1 .4"/>
<path d="M144.7 111.7l.5 .5M144.7 111.7l.1 .1M144.8 111.8l.3 .4M144.8 106.8l3.1 1.9M144.9 106.3l-.1 .5M144.9 106.3l-.4 .2M145 106.3h-.1M145.1 112.1l.1 .1M145.1 112.2l.1 .2M145.2 112.2l.1 .3M145.3 105.4l-.1 .7-.3 .2M145.3 105.4l-1.6 1.1"/>
<path d="M145.4 105.5l-.2 .8-.4 .5M145.5 104.3l-.1-.2v1.4M145.5 104.3l-.1 1.2M147.4 106.7l.1 1 .4 1M147.4 106.7l.4 .1M147.4 105.5h.5M147.4 105.5v1.2M147.8 106.8l.1 .8 .4 .8M147.9 105.5l-.1 1.3M147.9 108.7l.3 .4M148 109.3l.9 .6M148.2 109.1l-.2 .2"/>
<path d="M148.2 109.1l.8 .7M148.3 108.4l-.4 .3M148.3 108.4l.2 .6M148.5 109l.5 .7M148.5 109l-.3 .1M148.6 115.6l.7 .6M148.8 115.8l.5 .4M148.9 109.9a34.7 34.7 0 0 1 8.7 11.2M149 109.8l-.1 .1M149 109.8a33.7 33.7 0 0 1 8.6 11.3M149 109.7a35.5 35.5 0 0 1 8.7 11.3M149 109.7v.1"/>
<path d="M149.3 116.2l1.9 2.5M149.3 116.2h.1M149.3 116.2l-.1 .1M149.6 104.6l-1.7 .9M149.8 104.7a44.8 44.8 0 0 1 11.8 15.4M149.8 104.7a1.36 1.36 0 0 0-2.3 .3l-.1 .5M149.8 104.7l.1 .1M149.9 104.8a1.07 1.07 0 0 0-1.3-.5 1.07 1.07 0 0 0-.7 1.2M149.9 104.8h.1M149.9 104.8l.4 .4M150.5 117.8v.1M150.6 105.3l-2.8 1.5"/>
<path d="M151.2 118.7l.4 .8M151.2 118.7l.5 .9M151.2 118.7h.1M152.8 107.4l-3.8 2.3M154.5 102.9a56.7 56.7 0 0 1 7.4 8.9M159.9 116.8l1.7 3.3M161.1 119.1l-3.4 1.9M161.4 119.7a2.31 2.31 0 0 1 .1 2.9l-.4 .1M162 111.9l2 3.2M163.9 115.1a51.1 51.1 0 0 1 5.2 12.9M174.5 104.7l1.9 3.2M176.4 107.9a53.1 53.1 0 0 1 5.2 12.9"/>
<path d="M177.4 109.9l22.1 10.4M209.7 107a1.04 1.04 0 0 1 1.5 .1 2.75 2.75 0 0 1 1 3.1 1.1 1.1 0 0 1-1.6-.1 2.72 2.72 0 0 1-.9-3.1zM211.5 113.3l-12 7M211.5 113.3l2.2 28.9-11.9 6.9M220.1 100.8l1.3 2.1M220.2 104.3l.8 .3M220.2 101.4l.9 1.6M220.7 104.8l-.6 .3M221.1 104.6l-1 .4M221.1 103a1.3 1.3 0 0 1 .2 1.5M221.4 102.9l.2 .5v.8M221.4 102.9l-.3 .1"/>
<path d="M225.4 104.5a.71 .71 0 0 1 .6-1 1.94 1.94 0 0 1 1.3 2.2l-.2 .3h-.3l-.6-.2M225.5 104.8a8 8 0 0 1-6.4 4.3M225.6 103.9a1.29 1.29 0 0 1 1.1 2 1.29 1.29 0 0 1-1.1-2zM225.7 105.3a8.3 8.3 0 0 1-6.6 4.1M225.7 103.6l2.5-1.5a1.68 1.68 0 0 1 1.7 2.2l-2.8 1.7M226.4 105.9l-.9 .8-2.8 1.6M226.5 106l-1.2 .8M226.6 106l-1.2 .7M226.9 102.1l.1 .7zM227 102.3l-.2 .6M227.1 100.6l-.2 1.5M227.1 100.6h.8"/>
<path d="M227.6 100.3a1.67 1.67 0 0 1 1-1.5 1.67 1.67 0 0 1 1.7 .2 6.1 6.1 0 0 1 3 5.8 1.69 1.69 0 0 1-2.5 1.1M227.9 100.6a2.66 2.66 0 0 1 2.1 1.2M227.9 100.6a1.25 1.25 0 0 0-1 1.5M228.4 105.2l.8 .6 .8 .2M228.4 105.2l.7 .7 .9 .1M229.1 100.5l-1.2 .1M229.1 100.5l.9 1.3M230 101.8l1.2 1.2M230 101.8a4.7 4.7 0 0 1 1 2.7M230.6 105.9l4 1.8M231 104.5a1.32 1.32 0 0 1-1 1.5M231 104.5l.2 1.3"/>
<path d="M231.2 103l-.2 1.5M231.2 105.8l-1.2 .2M232.6 102.2l-1.4 .8M232.6 102.2v2.8l-1.4 .8M239.2 109.9l16.5 7.8M256.3 105.2l9.8 4.6M126.8 121.3l.5 1.1 .4 .6M127.3 121.2l-.5 .1M127.3 121.2l.2 .6M127.5 121.1l-.2 .1M129.3 133.9l2 3.2M129.6 125.1a13.5 13.5 0 0 0 3.9 11.1 9.7 9.7 0 0 0 4.1 2.7"/>
<path d="M132.3 128a1.88 1.88 0 0 1 2.8 0 6.2 6.2 0 0 1 2.7 5.9 1.82 1.82 0 0 1-3.1 .7 6.2 6.2 0 0 1-2.7-6zM134 121l-.4 .4M134.2 126.8a1.83 1.83 0 0 1 1.7 .1M134.2 126.8l-1.4 .8M135.7 122.9a3.9 3.9 0 0 0-5.5 1 8.2 8.2 0 0 0-.1 6.5 14 14 0 0 0 6.4 8 3.8 3.8 0 0 0 5.4-1.2 9.3 9.3 0 0 0-.6-7.9 14.1 14.1 0 0 0-5-6M135.7 124.7v.2M135.7 124.9a2.78 2.78 0 0 0-4.3 1.5 9.7 9.7 0 0 0 3.4 8.8 4.2 4.2 0 0 0 4.6 1.3 4.2 4.2 0 0 0 1.2-4.7 10.9 10.9 0 0 0-4.3-6.5M135.7 126.7a1.88 1.88 0 0 0-2.7 .7M135.7 122.9v1.8M135.7 124.9v1.8M136 122.5a4.9 4.9 0 0 0-4.5-.3 4.2 4.2 0 0 0-1.8 2.7M136 122.5l-.3 .4"/>
<path d="M136 135.1l.3 .2v-.2M136.1 139.5l3.4 3.7 2.3 2M136.3 127.2a6.6 6.6 0 0 1 2.8 5.9l-.2 .5-.4 .5M136.3 123.3v1.8a11 11 0 0 1 4.7 8.8 2.89 2.89 0 0 1-1.4 2.8 2.89 2.89 0 0 1-3.1-.1 10.8 10.8 0 0 1-5.4-9.4 2.81 2.81 0 0 1 3.8-2.8l.8 .3M136.3 127.1l.1 .1M136.3 126.6l-.4 .3-.2-.2M136.3 127.1a6.7 6.7 0 0 1 2.8 6.5 1.68 1.68 0 0 1-1.8 1.2M136.3 125.3v1.8M136.4 125.1l-.1 .2M136.6 122.9l-.3 .4M136.6 122.9a14.7 14.7 0 0 1 6.4 12.2 4.5 4.5 0 0 1-2.2 3.7 3.8 3.8 0 0 1-3 .1M138.5 134.1l-1.5 .8"/>
<path d="M140.3 139a2.31 2.31 0 0 1 1.2 2.9 1 1 0 0 1-1.4-.3 1.89 1.89 0 0 1-.6-2.4M141 120.3a14.7 14.7 0 0 1 6.4 12.2 4.4 4.4 0 0 1-2 3.7l-4.4 2.5M141 120.3h.1M141 120.3l-4.4 2.6M141.1 120.3a14.6 14.6 0 0 1 6.3 12.5l-.2 .8M141.9 125.6l-.2 .4M142.1 124.4l-.5 .2M142.6 124.8l-.1 .2a1.69 1.69 0 0 0-.4 1.7M142.6 124.8l-.7 .8M142.6 124.8l.3-.1 .5 .2M142.7 125.7l.3-.2 .4-.1a.99 .99 0 0 1-.8 1.5 .85 .85 0 0 1 .1-1.2zM142.8 124.5a1.04 1.04 0 0 0-1.2 .8"/>
<path d="M142.9 124.5a1.19 1.19 0 0 0-1.3 .9M143 124.6l-.3-.1a.72 .72 0 0 0-1.1 .3 3.4 3.4 0 0 0 1.8 3.2 1.13 1.13 0 0 0 .9-1.8l-.4-.8-.7-.6M143 126.9l-.6 .3M143.1 125.1a1.37 1.37 0 0 0-1 1.6M143.2 124.7a1.09 1.09 0 0 0-1.3 .9M143.6 125.8l-.1-.6a.95 .95 0 0 0-1.3 .9l-.1 .6M149.4 138.8a1.02 1.02 0 0 1 1.5 .3 2.25 2.25 0 0 1 .5 2.4 1 1 0 0 1-1.4-.3 2.25 2.25 0 0 1-.6-2.4zM149.8 126.1a.98 .98 0 0 1 1.5 .3 2.12 2.12 0 0 1 .5 2.4 .98 .98 0 0 1-1.4-.3 2.12 2.12 0 0 1-.6-2.4zM154 123.9l.3 .1M154.1 124l.2 .2M154.3 124l.4 .6M154.3 124v.2"/>
<path d="M154.3 124.2l.3 .3M154.6 124.5l.1 .1M154.6 124.5l1.1 3.1M154.7 124.6l1.1 3.1M155 126.2l.3 .1M155.2 126.9l.3 .1M155.7 127.6l.1 .3M155.7 127.6l.1 .1M155.8 127.9v.3M155.8 127.9l-.2 .2M155.8 127.7v.5M155.8 128.2l-.1 .2"/>
<path d="M156.3 132.4l.4 1.3M156.5 132.9l.1 .6M156.5 136.1l-.1 .3M156.5 136.1l.1 .1M156.5 135.7v.1M156.6 133.5l-.1 2.6M156.6 133.5l.1 .2M156.6 136.2l-.3 .7M156.7 133.7l-.1 2.5M157.6 121.1l.3 1.1M157.6 121.1h.1M157.6 121.1l.6 1"/>
<path d="M157.7 121l.7 .8M157.7 121l-.1 .1M157.9 122.2l1.2 3 .6 1.9M158.2 122.1l-.3 .1M158.2 122.1l.3 .4M158.4 121.8l-.2 .3M158.4 121.8l.4 .3M158.5 122.5l1.4 4M158.5 122.5l.8 .5 .7 .2M158.8 122.1l.5 .4 .8 .2M158.8 122.1l-.3 .4M159.7 127.1l.4 .9"/>
<path d="M159.7 139.6l-.5 .7M159.8 139.5l-.1 .1M159.8 139.5l-.3 .8M159.8 139.5h.1M159.8 139.5v.7M159.9 127l-.2 .1M159.9 126.5h.5M159.9 127h.4M159.9 126.5v.5M159.9 127l.2 1M160.1 128a18.6 18.6 0 0 1-.4 11.6M160.1 122.7l-.1 .5"/>
<path d="M160.1 128h.1M160.1 128a18.9 18.9 0 0 1-.3 11.5M160.2 127.9a18.6 18.6 0 0 1-.4 11.6M160.2 127.9l-.1 .1M160.3 127l-.1 .9M160.4 126.5l-.1 .5M160.9 126l-.5 .5M160.9 125.7l-.6 .2-.4 .6M160.9 125.7l.3 .2M161 123.2h-1M161.1 122.7l-.1 .5M161.1 122.7h-1"/>
<path d="M161.2 125.9l-.3 .1M161.6 120.1a2.3 2.3 0 0 1-.2 3l-.4 .1M161.9 122.2l-.8 .5M161.9 125.7a3.7 3.7 0 0 1 2.9 2.9M161.9 125.7l.3 .2M161.9 125.7h-1M162 121.5l-1.9 1.2M162.2 125.9a3.5 3.5 0 0 1 2.5 2.7M162.2 125.9h-1M163.2 126.3l-3 1.6M164.7 128.6a26.5 26.5 0 0 1-.1 14.7l-.4 .8M164.7 128.6h.1"/>
<path d="M164.8 128.6a25.3 25.3 0 0 1-.5 15.8M165.5 139.5l-4.7 2.8M165.7 136.6l-5.9 2.9M169.3 128.2a32.8 32.8 0 0 1 .6 14.4M181.1 139.4l20.7 9.7M181.7 121a32.7 32.7 0 0 1 .7 14.4M199.5 120.3l2.3 28.8M201.2 121.2l8.9-5.2 2 25.3-9 5.1zM201.9 130.7l.1 1.2M202.4 136.7l9.7 4.6M212.1 120.7l30.4-17.5a1.55 1.55 0 0 1 1.9 .9 1.91 1.91 0 0 1 .2 2.7l-32.2 18.6M138.9 146.3a32.8 32.8 0 0 0 11.9 7.4"/>
<path d="M139.1 142.2l3 2.7M142.1 144.9l-.3 .3M142.1 144.9a1.36 1.36 0 0 0 1.6 .3M142.9 144.3l-.8 .6M144 144.7l-.3 .5M144.2 144.7a1.16 1.16 0 0 1-.7 1.1 1.16 1.16 0 0 1-1.3-.3l-.4-.3M146.2 145.6a4.3 4.3 0 0 0 2.2 3.8M146.2 145.6l.4 .1M146.2 145.2v.4M146.6 145.7a3.7 3.7 0 0 0 2 3.2M146.6 145.2v.5M147.2 145.4l-.6 .3"/>
<path d="M148.6 148.9l-.2 .5M153.5 142.5l.2 .1M153.8 142.1l.1 .1M153.9 142.2l-.2 .4M153.9 142.2h.2M154.1 142.6h-.4M154.1 142.2v.4M154.3 141.9l-.4 .3M154.9 144.2l.5 .3M155.3 140.2v.2M155.3 140.1l.1 .3M155.3 140.4l.1 .2"/>
<path d="M155.3 140.4h.1M155.4 140.6v.3M155.4 140.6l-1.3 1.6M155.4 140.4v.5M155.4 140.9l-1.3 1.7M155.4 144.5a14.8 14.8 0 0 0 5.2 1.4M155.4 144.5a14.6 14.6 0 0 0 5.3 1.4M155.4 144.5l-6.8 4.4M156.8 143.2l-3.2 1.7M157 143.1l-.2 .1M157 143.1l-1.4 .8M157.2 143.1l.4-.2-1.5 .8"/>
<path d="M157.2 142.8l-.4 .4M157.2 142.8h.3M157.5 142.8l.2 .1M157.5 142.8l-.5 .3M157.7 142.9h.3M157.9 142.8l.7 .4 .8 .7M157.9 142.8l.1 .1M157.9 142.8h-.4M158 142.9l.7 .4 .6 .7M158.3 143.1l-2.9 1.4M159.2 140.3l-1.1 1.7-.9 .8M159.2 140.3h.3"/>
<path d="M159.3 144h.1M159.3 144l1 1.2M159.4 143.9l-.1 .1M159.4 143.9l.9 1.2M159.5 140.7l-.7 1.1-.9 1M159.5 140.7l.3 1 .6 .9M159.5 140.3v.4M159.8 140.2l-.3 .1M159.8 140.2l.2 .5M160 140.7l.2 .6 .6 1M160 140.7h-.5M160.3 145.2a2.82 2.82 0 0 1 .5 3.3"/>
<path d="M160.3 145.2h.1M160.3 145.1a3.6 3.6 0 0 1 .7 3.6l-.3 .2M160.3 145.1v.1M160.4 142.6l.9 1.2M160.7 148.9a10.3 10.3 0 0 1-7.7 1.7l-2.3-.4-2.3-.8M160.7 148.9l.1-.4a11.6 11.6 0 0 1-10.4 1.1l-1.8-.7M160.8 142.3l-.4 .3M160.8 142.3l.9 1.2M161.3 143.8a2.29 2.29 0 0 0 2.5 1.2l.5-.6M161.7 143.5a2.02 2.02 0 0 0 2.2 1l.3-.4M161.7 143.5l-.4 .3M164.2 144.1l.1 .3"/>
<path d="M165.1 141.5l-3.4 2M174.5 145.2a11.6 11.6 0 0 1-5.5 1.3M202.6 140a1.06 1.06 0 0 1 1.2 1.1l-.2 .3-.8 .5M202.8 141.8l.2 .1"/>
<circle cx="119.8" cy="66.4" r="1.56"/>
<circle cx="119.8" cy="66.4" r="1.71"/>
<circle cx="119.8" cy="66.4" r="1.75"/>
</g>
<g font-size="8.5">
<text x="197.6" y="198.1">Jamming Solution</text>
<text x="202.2" y="198.3">A</text>
</g>
<g font-size="5.1">
<text x="25" y="192.8">SolidWorks Student Edition.</text>
<text x="26.4" y="198.4">For Academic Use Only.</text>
</g>
<g font-size="3.4">
<text x="201.1" y="168.8">TITLE:</text>
<text x="202" y="190.8">SIZE</text>
<text x="210.8" y="190.9">DWG. NO.</text>
<text x="259.8" y="191">REV</text>
<text x="202.1" y="204.4">SCALE: 1:4</text>
<text x="221" y="204.5">WEIGHT:</text>
<text x="247.8" y="204.4">SHEET 1 OF 1</text>
</g>
<g font-size="3.2">
<text x="44.2" y="210.4">5</text>
<text x="94.6" y="210.3">4</text>
<text x="143.1" y="210.4">3</text>
<text x="193.2" y="210.3">2</text>
<text x="245.4" y="210.6">1</text>
</g>
<text font-size="2.4" x="123.1" y="158.9">UNLESS OTHERWISE SPECIFIED:</text>
<g font-size="2.2">
<text x="178.7" y="159.4">NAME</text>
<text x="191.2" y="159.4">DATE</text>
<text x="122.8" y="164.5">DIMENSIONS ARE IN INCHES</text>
<text x="122.8" y="167.1">TOLERANCES:</text>
<text x="158.1" y="164.2">DRAWN</text>
<text x="122.8" y="169.8">FRACTIONAL</text>
<text x="122.8" y="172.5">ANGULAR: MACH</text>
<text x="145.8" y="172.5">BEND</text>
<text x="158.1" y="173.7">ENG APPR.</text>
<text x="158.2" y="169.1">CHECKED</text>
<text x="122.8" y="175.1">TWO PLACE DECIMAL</text>
<text x="122.8" y="177.8">THREE PLACE DECIMAL</text>
<text x="158.2" y="178.4">MFG APPR.</text>
<text x="158.2" y="183.2">Q.A.</text>
<text x="158.2" y="187.4">COMMENTS:</text>
</g>
<g font-size="2.1">
<text x="78.8" y="198.5">NEXT ASSY</text>
<text x="104.2" y="198.4">USED ON</text>
<text x="90.2" y="204.3">APPLICATION</text>
<text x="126.4" y="204.3">DO NOT SCALE DRAWING</text>
</g>
<g font-size="2">
<text x="34.8" y="185.7">PROPRIETARY AND CONFIDENTIAL</text>
<text x="122.5" y="183.3">INTERPRET GEOMETRIC</text>
<text x="122.5" y="185.9">TOLERANCING PER:</text>
<text x="31.1" y="189.3">THE INFORMATION CONTAINED IN THIS</text>
<text x="31.1" y="191.8">DRAWING IS THE SOLE PROPERTY OF</text>
<text x="122.4" y="189.4">MATERIAL</text>
<text x="31.1" y="194.3">&lt;INSERT COMPANY NAME HERE&gt;. ANY</text>
<text x="31.1" y="196.8">REPRODUCTION IN PART OR AS A WHOLE</text>
<text x="122.4" y="196.2">FINISH</text>
<text x="31.1" y="199.4">WITHOUT THE WRITTEN PERMISSION OF</text>
<text x="31.1" y="201.9">&lt;INSERT COMPANY NAME HERE&gt; IS</text>
<text x="31.1" y="204.4">PROHIBITED.</text>
</g>
</svg>
